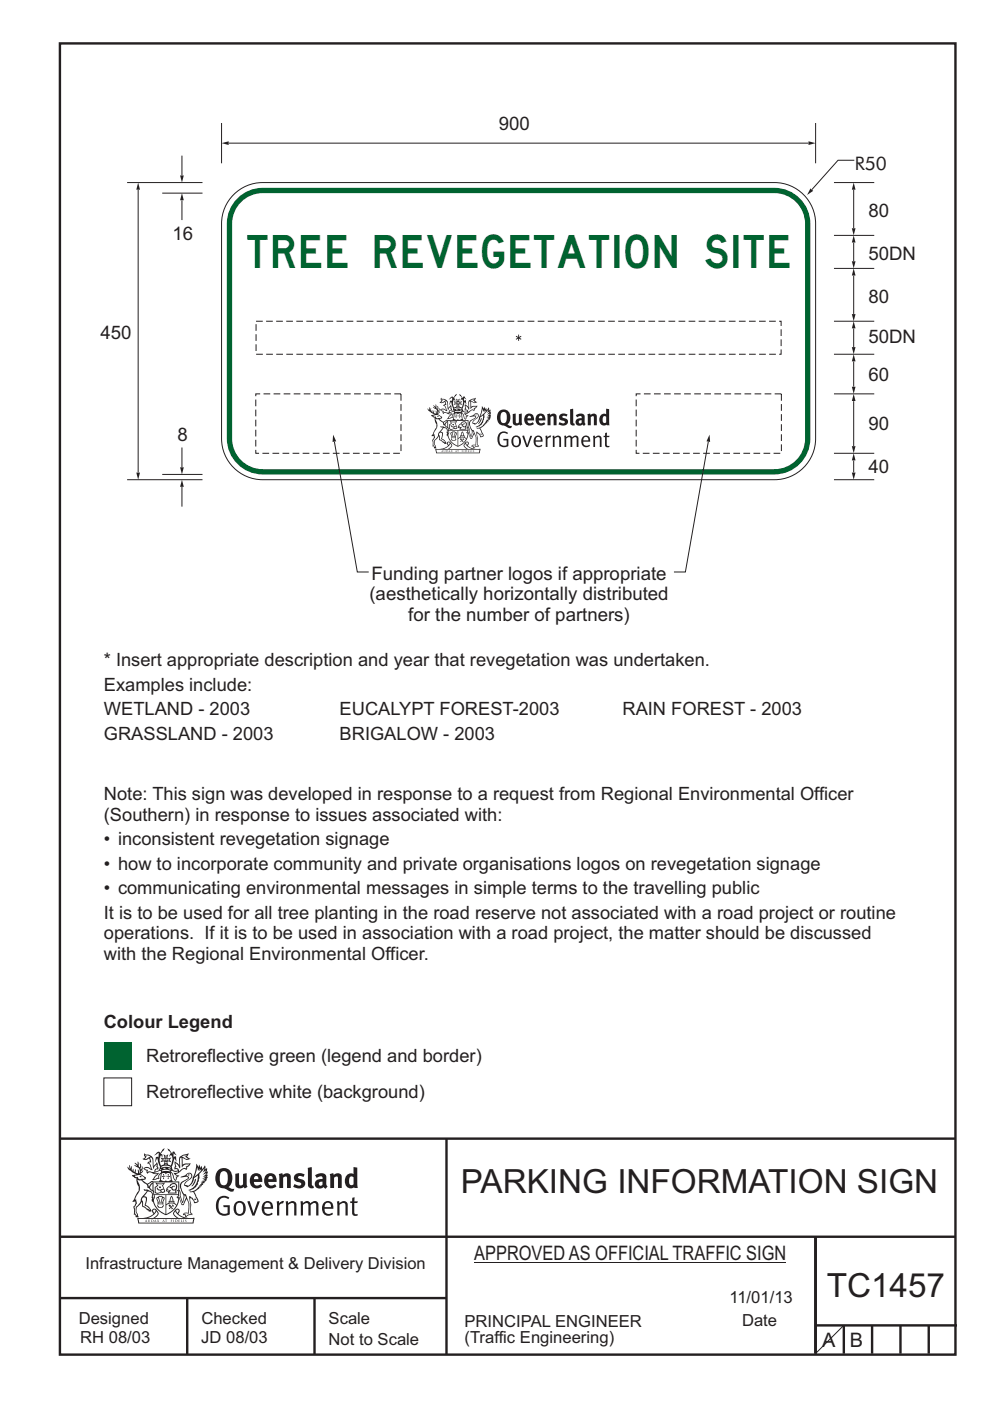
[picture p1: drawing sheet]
<svg xmlns="http://www.w3.org/2000/svg" width="210mm" height="297mm" viewBox="0 0 210 297" stroke-linecap="round" stroke-linejoin="round" font-family="sans-serif">
<g fill="none" stroke="#231f20" stroke-width=".51">
<path d="M12.7 9.2h190v278h-190zM12.7 241.4h189.9M94.7 241.4v45.8M12.7 262.2h190.1M12.7 275.2h82M39.7 275.2v12M66.7 275.2v12M173 262.2v24.8M173 281h30M179 281v6M185 281v6M191 281v6"/>
<path d="M197 281v6"/>
</g>
<path d="M100.6 267.7h66.2" fill="none" stroke="#231f20" stroke-width=".21"/>
<g fill="#231f20">
<path d="M47 248.5a2.55 2.55 0 0 0 0 2.7l.3 .1a.81 .81 0 0 0 1-.9v-.6a1.04 1.04 0 0 0-1.1-1.5zM46.3 248.1a1.82 1.82 0 0 1 2.1-.2 1.82 1.82 0 0 1 .9 1.9 2.29 2.29 0 0 1-.8 1.9l.7 .3h.5l-.2 .6a2.87 2.87 0 0 1-2-.7 2.12 2.12 0 0 1-1.7-3.1z" fill-rule="evenodd"/>
<path d="M49.9 248.9l.8-.2v2a.46 .46 0 0 0 .2 .6 .46 .46 0 0 0 .7-.2v-2.2l.7-.2v2.4l.2 .5-.6 .4-.2-.3a1.02 1.02 0 0 1-1.2 .2 1.02 1.02 0 0 1-.6-1.1z" fill-rule="evenodd"/>
<path d="M54 249.5l-.1 .5h.9a.49 .49 0 0 0-.2-.6 .49 .49 0 0 0-.6 .1zM53.4 249.2a1.34 1.34 0 0 1 1.6-.3 1.34 1.34 0 0 1 .6 1.5v.2h-1.7a.77 .77 0 0 0 .5 .8 .77 .77 0 0 0 .9-.3l.3 .4a1.59 1.59 0 0 1-2.1 .2 1.59 1.59 0 0 1-.4-2z" fill-rule="evenodd"/>
<path d="M57 249.5l-.1 .5h.9a.49 .49 0 0 0-.2-.6 .49 .49 0 0 0-.6 .1zM56.4 249.2a1.34 1.34 0 0 1 1.6-.3 1.34 1.34 0 0 1 .7 1.5v.2h-1.8a.77 .77 0 0 0 .5 .8 .77 .77 0 0 0 .9-.3l.3 .4a1.59 1.59 0 0 1-2 .2 1.59 1.59 0 0 1-.5-2z" fill-rule="evenodd"/>
<path d="M59.1 248.9l.8-.2 .1 .4a.95 .95 0 0 1 1-.3 .95 .95 0 0 1 .7 .8v2.3h-.8v-2.3a.46 .46 0 0 0-.8 .1v2.2h-.9z" fill-rule="evenodd"/>
<path d="M62.5 249.1a1.75 1.75 0 0 1 2.1-.1l-.2 .5-.6-.2a.43 .43 0 0 0-.6 .3l.4 .3a1.04 1.04 0 0 1 1.2 1.2 1.04 1.04 0 0 1-1.4 .9l-1.2-.4 .3-.6 1 .4 .4-.4a.88 .88 0 0 0-1-.5l-.4-.2-.1-.4z" fill-rule="evenodd"/>
<path d="M65.3 247.6l.8-.2 .1 3.8 .2 .2 .2 .5a.88 .88 0 0 1-1-.1 .88 .88 0 0 1-.3-1z" fill-rule="evenodd"/>
<path d="M67.8 250.6a.43 .43 0 0 0-.1 .7 .43 .43 0 0 0 .7-.1v-.7zM66.8 249.2a1.7 1.7 0 0 1 2.4 .1v1.8l.3 .4-.4 .5-.5-.3a1.03 1.03 0 0 1-1.7-.2 1.03 1.03 0 0 1 .8-1.5h.7v-.4a.8 .8 0 0 0-1.2 .1z" fill-rule="evenodd"/>
<path d="M69.9 248.9l.8-.2 .1 .4a.95 .95 0 0 1 1-.3 .95 .95 0 0 1 .7 .8v2.3h-.8v-2.3a.46 .46 0 0 0-.8 .1v2.2h-.8z" fill-rule="evenodd"/>
<path d="M74.3 249.5a1.48 1.48 0 0 0 0 1.7l.4 .1 .3-.2v-1.5l-.3-.2zM75 247.4l.8 .2 .1 4.3h-.7l-.1-.2a1.26 1.26 0 0 1-1.4 0 1.26 1.26 0 0 1-.6-1.3 1.29 1.29 0 0 1 .5-1.3 1.29 1.29 0 0 1 1.4-.2z" fill-rule="evenodd"/>
<path d="M46.4 253.9a1.72 1.72 0 0 1 2.2 0l-.2 .3a1.24 1.24 0 0 0-1.4-.1 1.24 1.24 0 0 0-.7 1.3 1.49 1.49 0 0 0 1.3 2l.7-.2v-1.3h-.9l-.1-.4h1.4v2a1.93 1.93 0 0 1-2.2-.1 1.93 1.93 0 0 1-.7-2.2l.2-.7z" fill-rule="evenodd"/>
<path d="M50.3 255.2a1.65 1.65 0 0 0 .3 2.2 .99 .99 0 0 0 1-1.5 .78 .78 0 0 0-.4-.8 .78 .78 0 0 0-.9 .1zM50 254.9a1.33 1.33 0 0 1 1.6-.1 1.33 1.33 0 0 1 .5 1.5 1.31 1.31 0 0 1-1.3 1.5 1.31 1.31 0 0 1-1.3-1.6l.1-.5z" fill-rule="evenodd"/>
<path d="M52.5 254.7l.4-.1 .9 2.6 .8-2.5h.5l-1.1 3h-.5z" fill-rule="evenodd"/>
<path d="M56.2 255.2l-.2 .7h1.4a.7 .7 0 0 0-.3-.8 .7 .7 0 0 0-.9 .1zM55.9 255a1.22 1.22 0 0 1 1.5-.2 1.22 1.22 0 0 1 .5 1.5h-1.9a.93 .93 0 0 0 .5 1 .93 .93 0 0 0 1.2-.2l.1 .3a1.43 1.43 0 0 1-1.7 .1 1.43 1.43 0 0 1-.6-1.7z" fill-rule="evenodd"/>
<path d="M58.7 254.8l.4-.2 .1 .5 .4-.3 .6-.2-.2 .6a.66 .66 0 0 0-.8 .6v1.9h-.4z" fill-rule="evenodd"/>
<path d="M60.6 254.8l.4-.2 .1 .5a.94 .94 0 0 1 1-.4 .94 .94 0 0 1 .8 .7v2.3h-.5l-.1-2.5a.81 .81 0 0 0-1.2 .3v2.2h-.4z" fill-rule="evenodd"/>
<path d="M63.7 254.7l.5-.1 .1 .5 .4-.3a.78 .78 0 0 1 1.1 .3 .9 .9 0 0 1 1-.5 .9 .9 0 0 1 .7 .8v2.3h-.4l-.1-2.5a.67 .67 0 0 0-1.1 .3v2.2h-.5v-2.4l-.4-.2-.7 .4v2.2h-.5z" fill-rule="evenodd"/>
<path d="M69 255.2l-.2 .7h1.4a.7 .7 0 0 0-.3-.8 .7 .7 0 0 0-.9 .1zM68.7 255a1.22 1.22 0 0 1 1.5-.2 1.22 1.22 0 0 1 .5 1.5h-1.9a.93 .93 0 0 0 .5 1 .93 .93 0 0 0 1.2-.2l.1 .3a1.44 1.44 0 0 1-1.7 .1 1.44 1.44 0 0 1-.6-1.7z" fill-rule="evenodd"/>
<path d="M71.4 254.8l.5-.2 .1 .5a.94 .94 0 0 1 1-.4 .94 .94 0 0 1 .7 .7v2.3h-.4l-.1-2.5a.81 .81 0 0 0-1.2 .3v2.2h-.5z" fill-rule="evenodd"/>
<path d="M74.7 254l.5-.2v.9h.7l-.1 .4h-.7l.1 2.2 .1 .1h.5l.1 .3a.75 .75 0 0 1-1.2-.6v-2h-.4v-.4h.4z" fill-rule="evenodd"/>
<path d="M30.8 244.9l1.1 .3-.9 .5h-.4l.5-.5zM31.8 245.5l.2-.1a2.44 2.44 0 0 1 .4 2l.1 .4 .7-1-.1 .6 .3 .3a.57 .57 0 0 0-.6 .8l-1-.2-.5 .2 .1-.5-.7-.2 .6-.2 1 .5 .1-.1-.6-1.3-.2-.1 .5-.1zM30.7 244.5l-.2 .4 .3 .4-.6 .4a1.04 1.04 0 0 0 1.4-.1l.2 .7h-.4l-.2 .4a.94 .94 0 0 1 .9 1.1l-.2-.1a1.16 1.16 0 0 0-1.5-.1l.3 .4 .4 .2 .1 .5 .2 .2v-.2a.94 .94 0 0 1 1.1 .2h.9l-1.2 1.2a1.13 1.13 0 0 0 1.2-.2l.4-.1-.1-.4 .5-.7a.83 .83 0 0 0-.6 1.1l-.3-.1-.7 .3 1.1-1.4-.5 .2-.5-.1 1.3-.5-.2-.2-.8 .4v-.3l.2-.2 .3 .1 .1-.3-.2-.4v-.6l-.2-.3-.6 .9v-.7a1.42 1.42 0 0 0-1.7-1.8z" fill-rule="evenodd"/>
<path d="M38.5 245.3l.5-.3 .7-.1-.6 .3 .8 .5h-.3zM38.3 245.5h.2l.1 2a1.69 1.69 0 0 1 1.5-.7l-.7 .5 .1 .5a1.1 1.1 0 0 0-1.5 .6l-.1-.5-.2-.2h-.5l.2-.4-.2-.7a1.42 1.42 0 0 1 .8 1.1l.2-.1zM37.1 246.2l.1 1-.2 .3v.5l.6-.1 .1 .2a.96 .96 0 0 1-1.1-.1l-.1 .1a1.06 1.06 0 0 0 1.3 .2v.1a.72 .72 0 0 1-1 .2l.3 .5 .6 .3-.4 .1-.1 .7-.3-.4-.3-1.1-.4-.4 .4 .9a1.54 1.54 0 0 0 .6 1.2l.2-.3a.58 .58 0 0 1 .5-.7l.1-.2h-.3l-.4-.3 .9-.5a.93 .93 0 0 1 1.1-.5l.1 .2 .2-.1 .1-.5a.99 .99 0 0 0 .7-.9l-1.3 .1-.4 .3v-1.5l.9 .4 .8-.3h-.3l-.5-.4 .4-.7-.7 .2a1.46 1.46 0 0 0-1.3 2.1v.4l-.2-.4z" fill-rule="evenodd"/>
<path d="M35.6 248.9l.2 .1-.1 .4h.3l-.3 .1v.5l-.1-.6h-.3l.3-.1z" fill-rule="evenodd"/>
<path d="M34.6 248.9l.2 .1-.1 .3 .4 .1h-.4v.6l-.1-.5-.3-.1h.3z" fill-rule="evenodd"/>
<path d="M34.3 248.8a.57 .57 0 0 1 .9 .2 .57 .57 0 0 1 .9-.2l.2 1.4-.2 .1a.57 .57 0 0 1-.9-.1 .69 .69 0 0 1-1.1 0zM34.2 248.1l-.3 2.1-.2 .4h2.9l-.1-.4-.3-2.1h-.2v.3l-.8-.1-.9 .1 .1-.3z" fill-rule="evenodd"/>
<path d="M34.2 252.4a.3 .3 0 0 0 .6 0 .3 .3 0 0 0-.6 0zM33.3 251l.3 .3-.3 .3a.79 .79 0 0 0 0 1.3l.8-.2-.1-.3a.55 .55 0 0 1-.7-.6h.1l.1 .3 .4 .1 .8-.2-.4-.7 .4-.3-.7 .1zM33 250.7l1.1 .2 .9-.2-.4 .7 .4 1.1a.56 .56 0 0 1-.8 .3l-.2 .1a.73 .73 0 0 1-.9 .1 .73 .73 0 0 1-.3-.9v-.4l.5-.4z" fill-rule="evenodd"/>
<path d="M35.6 251.9l.7-.5a.58 .58 0 0 1 1-.1 .58 .58 0 0 1-.5 .9l-.2-.3a.43 .43 0 0 1 .6-.3v-.1a.57 .57 0 0 0-.8 .2l-.2-.1-.3 .2 .4 .1a.55 .55 0 0 0 .9 .5v.5h-1.3l.3-.4-.1-.2-.6 .1 .2-.2-.2-.1zM35.4 251.8l-.1 .2a.39 .39 0 0 0 .2 .7l.3-.1-.2 .5h1.9l-.1-.8a.86 .86 0 0 0-.1-1.4 .86 .86 0 0 0-1.3 .4z" fill-rule="evenodd"/>
<path d="M36 254.8h.8v.2h-.8zM36.4 253.8l.2 .8h-.4zM36.4 253.5l-.3 .5-.1 .6h-.2v.4l-.7 .4 .1 .2a1.48 1.48 0 0 1 2.2 .1l.2-.1-.6-.5v-.5h-.2l-.1-.6z" fill-rule="evenodd"/>
<path d="M35.8 255.4l.3 .1 .2 .3 .3-.2-.2-.2a.38 .38 0 0 1 .4 .5l-.1-.2-.3 .3 .3 .2-.3 .2-.1-.3-.4 .3-.1-.2 .4-.3-.2-.1-.1 .1z" fill-rule="evenodd"/>
<path d="M34.5 254h.2v.2l-.3 .6h-.1zM33.6 255.3h.9v.2a.55 .55 0 0 1-.8 .4v-.2h-.2zM33.4 254h.2l.2 .8h-.2zM33.6 255h.8l.1 .1-.8 .1zM33.8 253.7h.5l-.2 1.1h-.2zM33.3 253.8l-.1 .3 .3 1.2a.48 .48 0 0 0-.1 .5 .48 .48 0 0 0 .4 .3l.6-.1a.49 .49 0 0 0 .2-.7l.3-1.2-.1-.3a1.42 1.42 0 0 0-1.5 0z" fill-rule="evenodd"/>
<path d="M33.6 251.6h.5l.1 .3h-.4z" fill-rule="evenodd"/>
<path d="M41.3 250.1l.3-.2-.2 .9-.6 .7h-.2l.5-.7z" fill-rule="evenodd"/>
<path d="M39.7 249l.3-.2 .5 .2a.88 .88 0 0 1-.6 1.1 1.22 1.22 0 0 0-.8 1.3l.5 .2a.72 .72 0 0 0 .9-.4l.5-.8 .2-.6 .8-.6v.3a2.85 2.85 0 0 1-2 2.8l.1 .1a2.13 2.13 0 0 0 1.9-1.5l-.1-.2a2.01 2.01 0 0 0 .3-1.8l1.2-1.3-.4 1 .7-.5-.7 1 .8-.4-.8 .8 .7-.1-.9 .5 .8-.1-.8 .4h.7l-.8 .3 .3 .2h-.4l.2 .4-.4-.1 .2 .3h-.4l.1 .3h-.1a2.16 2.16 0 0 1-2 1l.1 .2h.4a.76 .76 0 0 1 .7 .7l.5 1.2-.6 .2a1.45 1.45 0 0 0-1.2-1.3l.3 1.8-.1 1.9 .4 .2a1.07 1.07 0 0 0-1.2 .4v-.3l-.5-.2a.87 .87 0 0 1 1-.1l.1-.7a4.4 4.4 0 0 0-.6-3.1l-.1-.3h-.2a2.16 2.16 0 0 1-.7-2.2l.3-.3 1.2-.8a.55 .55 0 0 0-.4-.7zM37.8 252.4a.76 .76 0 0 1 .3 1.1l.6 1.6 .4-1.7 .2 .1a.61 .61 0 0 1-.1 .9l-.3 .9h-.2l-.7-1.6-.3 .1a1.18 1.18 0 0 0 .1-1.4zM41.8 247.5l.2 .8 .3-.6v.6l.3-.5a1.9 1.9 0 0 1-1.1 1.4l-.3 .3zM38.2 249.6l1.4-.1 .2 .1v.3l-.5 .3a1.26 1.26 0 0 0-1 1.9l.2 .7a1.84 1.84 0 0 1 .2 2l-.4-1.3a.96 .96 0 0 0-.4-1.3l-.4 .3a.78 .78 0 0 1-.1 1.3l.2 .2h.4l.4 1.1a.38 .38 0 0 0 .2 .4 .38 .38 0 0 0 .4-.1l.6-1.2a2.94 2.94 0 0 1 .3 2.5v.5l-.8-.1-.3 .4v.2l.4-.1 .1 .4 .2 .1a1.02 1.02 0 0 1 1.3-.5l-.1-.4-.3-.1 .2-1.7-.3-1.4 .1 .1a1.14 1.14 0 0 1 .7 .9 .63 .63 0 0 0 .9-.2 .63 .63 0 0 0-.2-.8l-.6-1.3 .9-.6 .2-.3 .2-.1v-.2h.3l-.1-.3h.4l-.1-.3 .5-.1-.2-.2 .5-.4 .1-.2-.3 .1 .5-.6-.3 .1 .3-.6-.4 .1 .4-.5v-.3l-.3 .2 .1-.6v-.3l-.4 .3-.1-.8-.5 .8-.2-.7-.2 .5-.3-.8-.1 .6-.5-.8-.1 1.4-.7 1.9a1.81 1.81 0 0 1-.9 1.4l-.6-.2a1.75 1.75 0 0 1 1.1-1.2 .75 .75 0 0 0 .1-1.3 .75 .75 0 0 0-1.2 .5z" fill-rule="evenodd"/>
<path d="M41.2 254.2l.3-.1 .1 .3h-.4z" fill-rule="evenodd"/>
<path d="M29.4 258.4h11.6l-.2 .8h-11.3zM31.3 258.2l.5-.1a2.48 2.48 0 0 0 1.4-1.3l.2 .6-.5 .5-.4 .3zM32.5 256.6l.3-.2 .2 .2-.3 .6zM37.2 256.8a2.65 2.65 0 0 0 1.8 1.4h-1.1l-.5-.3-.5-.5zM37.4 256.6l.2-.2 .3 .2-.3 .6zM29.2 258.2l.1 1.2h11.7l.3-1.1-.2-.1a4.1 4.1 0 0 1-3.3-.9l.3-.4-.1-.5a1.06 1.06 0 0 0-1.3 .9l.2 .4 .6 .5h-4.7l.3-.1a.84 .84 0 0 0 .6-.7 .84 .84 0 0 0-.5-.9l-.3-.2-.5 .1-.1 .5 .3 .4a4.2 4.2 0 0 1-3.4 .9z" fill-rule="evenodd"/>
<path d="M31 258.7l.1 .2h-.2zM31 258.6l-.3 .5 .4-.1 .2 .1z" fill-rule="evenodd"/>
<path d="M31.3 258.6h.2v.4a.25 .25 0 0 0 .3-.1 .25 .25 0 0 0-.1-.3h.1a.29 .29 0 0 1 0 .4 .29 .29 0 0 1-.4 0 .29 .29 0 0 1 0-.4z" fill-rule="evenodd"/>
<path d="M32.2 258.6a.22 .22 0 0 1 .3 .2 .22 .22 0 0 1-.3 .2zM32 258.6v.5a.33 .33 0 0 0 .5-.1 .33 .33 0 0 0 0-.4 .33 .33 0 0 0-.5 0z" fill-rule="evenodd"/>
<path d="M32.9 258.7l.1 .2h-.2zM32.9 258.6l-.2 .5 .3-.1 .2 .1z" fill-rule="evenodd"/>
<path d="M33.3 258.6h.2v.2l.3-.2-.2 .2 .2 .3-.3-.2-.1 .2h-.1l.2-.3z" fill-rule="evenodd"/>
<path d="M34.7 258.7l.1 .2h-.2zM34.7 258.6l-.3 .5 .4-.1 .2 .1z" fill-rule="evenodd"/>
<path d="M35 258.6h.4h-.1v.5h-.2l.1-.5z" fill-rule="evenodd"/>
<path d="M36.2 258.6h.3h-.2v.2h.2h-.2l.1 .3h-.2z" fill-rule="evenodd"/>
<path d="M36.7 258.6h.2v.5h-.2z" fill-rule="evenodd"/>
<path d="M37.3 258.6a.22 .22 0 0 1 .3 .2 .22 .22 0 0 1-.3 .2zM37.1 258.6v.5a.33 .33 0 0 0 .5-.1 .33 .33 0 0 0 0-.4 .33 .33 0 0 0-.5 0z" fill-rule="evenodd"/>
<path d="M37.8 258.6h.3h-.1v.2h.1h-.1v.2l.1 .1h-.3z" fill-rule="evenodd"/>
<path d="M38.3 258.6h.3l-.1 .4 .2 .1h-.4z" fill-rule="evenodd"/>
<path d="M38.9 258.6h.2v.5h-.2z" fill-rule="evenodd"/>
<path d="M39.3 258.6h.2l-.2 .1 .2 .2-.1 .2h-.1v-.2l.2 .1z" fill-rule="evenodd"/>
<path d="M34.2 247.4a1.51 1.51 0 0 1 2 .2 2.67 2.67 0 0 0-2.1 0zM35.7 247.6l.4 .2 .1 .2-.4-.1zM34.6 247.7l.4-.1 .2 .2h-.4zM34 247.9l.3 .1-.3 .1zM34.9 246.9l.3-.2 .2 .2zM34.9 245.7h.2v.4h-.2zM35 245.1l.2 .2 .2-.2-.1 .4h-.2zM35.1 246.3h.2l.1 .4-.2-.2-.2 .2zM35.3 245.7h.2v.4h-.2zM34.4 245.7l.3 .1v.2l-.3 .1 .2-.2zM35.7 245.8l.3-.1-.2 .2 .2 .2-.4-.1zM32.7 244.9l1-.5-.1 1-.2-.1-.4 .1-.2 1.1 .5-1 .2 .9a1.84 1.84 0 0 1 .3 1.7l.4 .1a2.48 2.48 0 0 1 2.2 .1l.2-.3-.2-.7 .7-1.7 .4 .6-.2-1-.2-.1-.2 .3v-.9l.6 .4-.6-.7h-.3l-.1 .4-.5-.8-.5-.3 .2 .4 .5 .6-.4 .7 .4-.3a2.06 2.06 0 0 1 0 2.2l-.6-.2-.1-.6 .1-.1 .8 .2-.4-.5 .4-.5-.7 .2-.2-.2 .2-.7-.5 .4-.5-.4 .2 .7-.2 .2-.7-.2 .4 .5-.4 .5 .7-.2 .2 .1-.2 .6-.5 .2a2.02 2.02 0 0 1 0-2.2l.3 .5-.1-.6-.3-.1 .8-1.2-.5 .3-.4 .7-.2-.3a.8 .8 0 0 0-.8 .5z" fill-rule="evenodd"/>
<path d="M29.2 250.1l.3 .2a.61 .61 0 0 1 .8 .3l.3 .2a.8 .8 0 0 1 .6 1l.4 .1 .5 .6a1 1 0 0 1 .5 1l-.1 .7v-.5h-.1a.96 .96 0 0 0-.8-1.3l-.3-.2h-.6l-.1-.1-.2 .1 .2 .3h.5l-1.1 1.4-.2 .9-.4 .6a1.33 1.33 0 0 0-.5 1.8l.2 .5a1.26 1.26 0 0 1-.5-1.4l-.1-.4a1.56 1.56 0 0 0 .4-1.7l-.3 .2 .2-.5a3.2 3.2 0 0 0 .7-3zM30.4 253.9h.4a2.06 2.06 0 0 1-.1 1.6l.7 .5 .4 .5-.6-.2-.8-.6-.1-.9a.51 .51 0 0 1 .1-.9zM28.6 249.3a1.52 1.52 0 0 1 2.1 .6l-1.1 .1-.2-.1-.2-.4-.4 .1zM27.5 247v.8l-.3-.4-.2 .1a3.1 3.1 0 0 0 2 1.5l-1 .1 .5 .6 .5 .1v1.1a1.84 1.84 0 0 1-.2 2.5l-.4 .9-.4 .4 .3 .1 .4-.1 .1 .4-.2 .5-.3 .2 .1 1.8 .2-.1 .2 .6h.2l.4-.1-.1-.5a1.3 1.3 0 0 1-.1-1.6l.8-1.1 .2 1.1 .6 .2 .4 .6 .2-.2 .2 .4 .5-.1a1.85 1.85 0 0 0-1.2-1.3l.1-.3a1.39 1.39 0 0 0 0-1.5h-.5l.5-.6a.66 .66 0 0 1 .9-.4 .66 .66 0 0 1 .3 .9l-.1 .4h.2v.1l-.2 .3 .2 .5 .2-.3a2.24 2.24 0 0 0 .1-2.2 .73 .73 0 0 1-.7-.6 .73 .73 0 0 1 .5-.8l.1-.2a.94 .94 0 0 0-.9 .8 .48 .48 0 0 1-.1-.5 .48 .48 0 0 1 .5-.3l.5-.3a.51 .51 0 0 0-.8 .2l-.5 .3-1-.8 .6-.1 .1-.5-1.1-.7 .5-.4v-.4l-.5 .5 .1-.2a.69 .69 0 0 0 .2-1.1v.5l-.3 .2 .1-1.1-.3-.2 .1 .6-.1 .2-.4-1.2v.6l-.7-.3 .6 .6-.6-.2 .2 .3a1 1 0 0 1 .8 1.5l-.2-.8v.8l-.5-.2-.1-.7-.2 .6-.2-.1v-.6l-.2 .4-.2-.2 .1-.7-.2 .5z" fill-rule="evenodd"/>
<path d="M29.5 249.5l.3-.2 .3 .3z" fill-rule="evenodd"/>
<path d="M32.4 250.5h5.6v2l-.2-.1v-1.7h-5.2v2.5h5.2v-.8l.1 .2-.1 1.1v-.3h-2.5v4a4.1 4.1 0 0 0 2.6-3.6l.1-.1a4 4 0 0 1-2.8 3.9 4.2 4.2 0 0 1-2.8-4.7l.1 1.3 .1-.1a3.8 3.8 0 0 0 2.5 3.3v-4h-2.5l-.2-.9z" fill-rule="evenodd"/>
<circle cx="40" cy="249.1" r=".17"/>
</g>
<path d="M179 281l-6 6" fill="none" stroke="#231f20" stroke-width=".21"/>
<path d="M49.6 41.3a8.7 8.7 0 0 1 6.1-2.6h108.6a8.7 8.7 0 0 1 8.7 8.7v45.6a8.7 8.7 0 0 1-8.7 8.7h-108.6a8.7 8.7 0 0 1-8.7-8.7v-45.6a8.7 8.7 0 0 1 2.6-6.1z" fill-rule="evenodd" fill="#fff" stroke="#231f20" stroke-width=".21"/>
<path d="M50.7 41.7a7.6 7.6 0 0 1 5-1.9h108.6a7.6 7.6 0 0 1 7.6 7.6v45.6a7.6 7.6 0 0 1-7.6 7.6h-108.6a7.6 7.6 0 0 1-7.6-7.6v-45.6a7.6 7.6 0 0 1 2.6-5.7z" fill-rule="evenodd" fill="#006330"/>
<path d="M50.8 43.2a6.5 6.5 0 0 1 4.9-2.3h108.6a6.5 6.5 0 0 1 6.5 6.5v45.6a6.5 6.5 0 0 1-6.5 6.5h-108.6a6.5 6.5 0 0 1-6.5-6.5v-45.6a6.4 6.4 0 0 1 1.6-4.2z" fill-rule="evenodd" fill="#fff"/>
<path d="M181.1 97.7v2.5" fill="none" stroke="#231f20" stroke-width=".21"/>
<g fill="#231f20">
<path d="M181.1 96.1l.4 1.5h-.8z"/>
<path d="M180.7 100.2h.8l-.4 1.5z"/>
</g>
<path d="M181.2 34h-3.5l-5.5 6.2M176.9 75.1h8.5M176.9 101.7h8.5" fill="none" stroke="#231f20" stroke-width=".21"/>
<path d="M171.9 40l.6 .5-1.3 .8z" fill="#231f20"/>
<path d="M48.5 30.3h122.9" fill="none" stroke="#231f20" stroke-width=".21"/>
<g fill="#231f20">
<path d="M47 30.3l1.5-.3v.7z"/>
<path d="M171.5 30l1.5 .3-1.5 .4z"/>
</g>
<path d="M47 26.1v8.5M173 26.1v8.5M181.1 69.7v3.9" fill="none" stroke="#231f20" stroke-width=".21"/>
<g fill="#231f20">
<path d="M181.1 68.1l.4 1.5h-.8z"/>
<path d="M180.7 73.6h.8l-.4 1.5z"/>
</g>
<path d="M176.9 56.9h8.5M181.1 51.5v3.9" fill="none" stroke="#231f20" stroke-width=".21"/>
<g fill="#231f20">
<path d="M181.1 49.9l.4 1.5h-.8z"/>
<path d="M180.7 55.4h.8l-.4 1.5z"/>
</g>
<path d="M176.9 49.9h8.5M181.1 40.3v8.1" fill="none" stroke="#231f20" stroke-width=".21"/>
<g fill="#231f20">
<path d="M181.1 38.7l.4 1.5h-.8z"/>
<path d="M180.7 48.4h.8l-.4 1.5z"/>
</g>
<path d="M176.9 38.7h8.5M150.2 93.7l-4.8 27.6h-2.5" fill="none" stroke="#231f20" stroke-width=".21"/>
<path d="M54.3 83.5h30.8v12.6h-30.8zM134.9 83.5h30.8v12.6h-30.8z" fill="none" stroke="#231f20" stroke-width=".21" stroke-dasharray="1.4 .7" stroke-linecap="butt"/>
<path d="M150.5 92.1l.1 1.6-.8-.1z" fill="#231f20"/>
<path d="M54.3 68.1h111.4v7h-111.4z" fill="none" stroke="#231f20" stroke-width=".21" stroke-dasharray="1.4 .7" stroke-linecap="butt"/>
<path d="M109.5 71.2l.4 .2v-.5h.2v.5l.4-.2 .1 .2-.4 .2 .4 .3-.1 .1-.4-.2v.5h-.2v-.5l-.4 .2-.1-.1 .4-.3-.4-.2z" fill-rule="evenodd" fill="#231f20"/>
<path d="M181.1 58.5v8.1M176.9 68.1h8.5" fill="none" stroke="#231f20" stroke-width=".21"/>
<g fill="#231f20">
<path d="M181.1 56.9l.4 1.5h-.8z"/>
<path d="M180.7 66.6h.8l-.4 1.5z"/>
</g>
<path d="M38.6 103.3v4.1" fill="none" stroke="#231f20" stroke-width=".21"/>
<path d="M38.6 101.7l.4 1.5h-.8z" fill="#231f20"/>
<path d="M29.3 40.3v59.9M27 101.7h16M34.4 100.6h8.6" fill="none" stroke="#231f20" stroke-width=".21"/>
<g fill="#231f20">
<path d="M29.3 38.7l.4 1.5h-.8z"/>
<path d="M28.9 100.2h.8l-.4 1.5z"/>
</g>
<path d="M38.6 94.9v4.1" fill="none" stroke="#231f20" stroke-width=".21"/>
<path d="M38.2 99.1h.8l-.4 1.5z" fill="#231f20"/>
<path d="M27 38.7h16M38.6 42.5v4.2" fill="none" stroke="#231f20" stroke-width=".21"/>
<path d="M38.6 40.9l.4 1.6h-.8z" fill="#231f20"/>
<path d="M38.6 33v4.2" fill="none" stroke="#231f20" stroke-width=".21"/>
<path d="M38.2 37.2h.8l-.4 1.5z" fill="#231f20"/>
<path d="M34.4 40.9h8.6M176.9 83.5h8.5M176.9 96.1h8.5M181.1 85.1v9.5" fill="none" stroke="#231f20" stroke-width=".21"/>
<g fill="#231f20">
<path d="M181.1 83.5l.4 1.5h-.8z"/>
<path d="M180.7 94.6h.8l-.4 1.5z"/>
</g>
<path d="M181.1 76.7v5.3" fill="none" stroke="#231f20" stroke-width=".21"/>
<g fill="#231f20">
<path d="M181.1 75.1l.4 1.5h-.8z"/>
<path d="M180.7 82h.8l-.4 1.5z"/>
</g>
<path d="M70.9 93.7l4.9 27.6h2.4" fill="none" stroke="#231f20" stroke-width=".21"/>
<g fill="#231f20">
<path d="M70.7 92.1l.6 1.5-.8 .1z"/>
<path d="M106.4 87.5a2.07 2.07 0 0 0 0 2.1 .64 .64 0 0 0 .9-.2l.2-.9a.78 .78 0 0 0-.1-.9 .78 .78 0 0 0-1-.1zM105.9 87.2a1.49 1.49 0 0 1 1.8-.1 1.49 1.49 0 0 1 .5 1.8l-.2 .7-.4 .4 .5 .3h.5l-.2 .4h-.5l-.8-.4a1.82 1.82 0 0 1-1.7-1.1 1.82 1.82 0 0 1 .5-2z" fill-rule="evenodd"/>
<path d="M108.8 87.8l.6-.1v1.8l.3 .2 .4-.2v-1.7l.6-.1v1.8l.1 .5-.4 .2-.2-.2a.81 .81 0 0 1-1 .2 .81 .81 0 0 1-.4-.9z" fill-rule="evenodd"/>
<path d="M112.1 88.2l-.2 .5h.7l-.2-.5zM111.5 88a1.08 1.08 0 0 1 1.3-.2 1.08 1.08 0 0 1 .5 1.3h-1.4v.4a.68 .68 0 0 0 1.1 0l.3 .4a1.29 1.29 0 0 1-1.9-.1 1.29 1.29 0 0 1 .1-1.8z" fill-rule="evenodd"/>
<path d="M114.5 88.2l-.2 .5h.7l-.2-.5zM113.9 88a1.08 1.08 0 0 1 1.4-.2 1.08 1.08 0 0 1 .4 1.3h-1.4v.4a.68 .68 0 0 0 1.1 0l.3 .4a1.29 1.29 0 0 1-1.9-.1 1.29 1.29 0 0 1 .1-1.8z" fill-rule="evenodd"/>
<path d="M116 87.8l.6-.1 .1 .3a.75 .75 0 0 1 .8-.3 .75 .75 0 0 1 .6 .7v1.8h-.7v-1.8l-.2-.2-.4 .2v1.8h-.7z" fill-rule="evenodd"/>
<path d="M118.8 87.9a1.45 1.45 0 0 1 1.6 0l-.2 .4-.8-.1-.1 .3a1.35 1.35 0 0 1 1.2 .7 1.17 1.17 0 0 1-.8 1.1 1.17 1.17 0 0 1-1.2-.3l.2-.5 1 .2 .1-.2-.2-.2a.83 .83 0 0 1-.9-.4 .83 .83 0 0 1 .1-1z" fill-rule="evenodd"/>
<path d="M120.9 86.8l.6-.2 .1 3 .2 .2 .1 .4a.69 .69 0 0 1-.8-.1 .69 .69 0 0 1-.2-.8z" fill-rule="evenodd"/>
<path d="M122.8 89.2l.1 .5 .5-.1v-.5zM122.1 88a1.18 1.18 0 0 1 1.9 .3v1.3l.2 .3-.3 .4-.4-.3a.86 .86 0 0 1-1.1 .1 .86 .86 0 0 1-.3-1.1 .86 .86 0 0 1 1.1-.3h.2l-.1-.5-.9 .3z" fill-rule="evenodd"/>
<path d="M124.6 87.8l.5-.1 .1 .3a.75 .75 0 0 1 .9-.3 .75 .75 0 0 1 .5 .7v1.8h-.6l-.1-1.8-.2-.2-.4 .2v1.8h-.6z" fill-rule="evenodd"/>
<path d="M128 88.3l-.2 .3v.7a.4 .4 0 0 0 .3 .4 .4 .4 0 0 0 .5-.2v-1.1zM128.6 86.6l.6 .1 .1 3.5h-.6v-.2a1 1 0 0 1-1.2 .1 1 1 0 0 1-.4-1.1 1.02 1.02 0 0 1 .4-1.1 1.02 1.02 0 0 1 1.1-.1z" fill-rule="evenodd"/>
<path d="M106 91.8l.5-.3h.7l.6 .3-.2 .2a1.03 1.03 0 0 0-1.3 0 1.03 1.03 0 0 0-.4 1.2 1.05 1.05 0 0 0 .4 1.1 1.05 1.05 0 0 0 1.2 .1v-1h-.7l-.1-.3h1.1v1.5a1.54 1.54 0 0 1-1.8-.1 1.54 1.54 0 0 1-.5-1.8z" fill-rule="evenodd"/>
<path d="M109.1 92.8a1.34 1.34 0 0 0 .2 1.7 .78 .78 0 0 0 .8-1.1l-.3-.6-.3-.2zM108.9 92.5a1.05 1.05 0 0 1 1.2 0 1.05 1.05 0 0 1 .4 1.1 1.04 1.04 0 0 1-1 1.2 1.04 1.04 0 0 1-1-1.2v-.5z" fill-rule="evenodd"/>
<path d="M110.8 92.4l.3-.1 .7 2.1 .7-2h.4l-.9 2.4h-.4z" fill-rule="evenodd"/>
<path d="M113.8 92.8l-.2 .6h1.1a.55 .55 0 0 0-.3-.7 .55 .55 0 0 0-.6 .1zM113.5 92.7a.96 .96 0 0 1 1.2-.2 .96 .96 0 0 1 .4 1.1h-1.5a.74 .74 0 0 0 .4 .9 .74 .74 0 0 0 .9-.2l.1 .2a1.15 1.15 0 0 1-1.4 .1 1.15 1.15 0 0 1-.4-1.4z" fill-rule="evenodd"/>
<path d="M115.7 92.4l.3-.1 .1 .4 .4-.3h.4l-.1 .4h-.4l-.3 .3v1.7h-.4z" fill-rule="evenodd"/>
<path d="M117.2 92.4l.3-.1 .1 .4a.73 .73 0 0 1 .8-.4 .73 .73 0 0 1 .6 .7v1.8h-.4v-1.9l-.3-.2-.7 .3v1.8h-.3z" fill-rule="evenodd"/>
<path d="M119.7 92.4l.3-.1 .1 .4 .2-.2a.64 .64 0 0 1 1 .2 .71 .71 0 0 1 .8-.4 .71 .71 0 0 1 .6 .7v1.8h-.4v-2a.53 .53 0 0 0-.9 .2v1.8h-.4v-1.9l-.3-.2-.6 .3v1.8h-.4z" fill-rule="evenodd"/>
<path d="M123.9 92.8l-.2 .6h1.1a.55 .55 0 0 0-.2-.7 .55 .55 0 0 0-.7 .1zM123.6 92.7a.96 .96 0 0 1 1.2-.2 .96 .96 0 0 1 .4 1.1h-1.5a.74 .74 0 0 0 .4 .9 .74 .74 0 0 0 .9-.2l.1 .2a1.15 1.15 0 0 1-1.4 .1 1.15 1.15 0 0 1-.4-1.4z" fill-rule="evenodd"/>
<path d="M125.8 92.4l.3-.1 .1 .4a.73 .73 0 0 1 .8-.4 .73 .73 0 0 1 .6 .7v1.8h-.4v-1.9l-.3-.2-.7 .3v1.8h-.3z" fill-rule="evenodd"/>
<path d="M128.4 91.8l.4-.1-.1 .7h.6l-.1 .3h-.5v1.7l.5 .1 .1 .2-.2 .1h-.5l-.3-.3v-1.8h-.3v-.3h.3z" fill-rule="evenodd"/>
<path d="M93.6 84.7l.9 .2-1 .4 .4-.4zM94.4 85.1h.2l.3 .3 .1 1.6 .6-.8-.1 .4 .2 .3a.45 .45 0 0 0-.5 .6l-.8-.1-.3 .1 .1-.4-.7-.2a1.36 1.36 0 0 1 1.3 .3l-.3-1.1-.2-.1 .3-.1zM93.6 84.3l-.1 .3 .1 .3-.4 .4a.82 .82 0 0 0 1.1-.1l.1 .5-.2 .1-.2 .3a.87 .87 0 0 1 .6 .8h-.1a.92 .92 0 0 0-1.2-.1l.2 .2 .4 .2v.3l.2 .3 .3-.3 .9 .3h.4l-.9 1h.5l.7-.2v-.4l.3-.6a.65 .65 0 0 0-.4 .9l-.3-.1-.5 .3 .9-1.1h-.9l1.1-.4-.1-.1-.7 .3v-.2l.4-.1 .1-.2-.2-.4 .1-.3-.2-.4-.5 .8-.1-.6a1.26 1.26 0 0 0-1.4-1.5z" fill-rule="evenodd"/>
<path d="M99.8 84.9l.9-.3-.5 .3 .7 .4h-.4zM99.6 85.1h.1l.2 1.6a.9 .9 0 0 1 1-.5h.1l-.6 .4 .1 .3-.4-.1-.8 .6-.2-.5h-.4a.41 .41 0 0 0 0-.7v-.2l.4 .3 .3 .6 .1-.1zM98.6 85.7v1.4l.4-.1 .1 .2-.4 .1-.5-.2-.1 .1a.84 .84 0 0 0 1.1 .2l-.3 .2h-.5l.1 .3 .6 .3-.3 .1-.1 .5-.5-1.1-.3-.3 .6 1.4 .3 .2 .1-.2a.46 .46 0 0 1 .4-.6l.1-.2-.6-.2 .7-.4a.73 .73 0 0 1 .9-.4l.1 .2 .1-.1a.51 .51 0 0 1 .5-.7l.2-.4-1.1 .1-.3 .2v-1.2l.7 .4 .7-.3-.7-.3 .3-.6a2.45 2.45 0 0 0-1.5 .8v1.3z" fill-rule="evenodd"/>
<path d="M97.5 87.8l.1 .1-.1 .3h.3l-.3 .1v.4v-.5h-.3h.3z" fill-rule="evenodd"/>
<path d="M96.7 87.8l.1 .1v.3h.2h-.2l-.1 .5v-.4l-.3-.1h.3z" fill-rule="evenodd"/>
<path d="M96.4 87.7h.6l.1 .2 .2-.2h.5l.2 1.1-.2 .1a.45 .45 0 0 1-.7-.1 .55 .55 0 0 1-.8 0zM96.3 87.2l-.3 1.9h2.3l-.4-1.9h-.1v.2h-1.3v-.2z" fill-rule="evenodd"/>
<path d="M96.4 90.6l.1 .2 .3-.1-.1-.3zM95.6 89.4l.3 .3-.5 .4v.8l.5 .1 .3-.2-.6-.6 .1-.1 .4 .3 .6-.1-.3-.6 .4-.3-.7 .2zM95.4 89.2a1.91 1.91 0 0 0 1.6 0 1.1 1.1 0 0 0 0 1.5l-.3 .3-.4-.1a.89 .89 0 0 1-1 0 .9 .9 0 0 1 .3-1.1l.1-.1z" fill-rule="evenodd"/>
<path d="M97.5 90.1l.5-.3a.44 .44 0 0 1 .5-.3 .44 .44 0 0 1 .3 .5 .44 .44 0 0 1-.5 .3v-.3l.4-.1-.3-.1-.7 .3 .3 .1a.44 .44 0 0 0 .7 .3v.4h-1l.3-.3-.1-.1-.6 .1 .3-.2-.2-.1zM97.3 90.1l-.2 .5 .2 .2 .3-.1-.2 .4h1.5v-.5a.77 .77 0 0 0 .1-.8 .77 .77 0 0 0-.8-.4z" fill-rule="evenodd"/>
<path d="M97.7 92.5h.7v.1h-.7zM98.1 91.7l.1 .6h-.3zM98.1 91.5l-.4 .8h-.1v.4l-.5 .3 .1 .1a1.17 1.17 0 0 1 1.7 .1l.1-.1-.5-.4v-.4h-.1z" fill-rule="evenodd"/>
<path d="M97.6 93l.4 .1v.2l.2-.2-.1-.2 .3 .1v.3l-.1-.1-.2 .2 .2 .1-.2 .3-.1-.3-.3 .2-.1-.1 .3-.2-.2-.1z" fill-rule="evenodd"/>
<path d="M96.6 91.9l.2-.1-.1 .2-.2 .5h-.1zM95.9 92.9h.7v.2l-.2 .2a.36 .36 0 0 1-.5 0 .36 .36 0 0 1 0-.4zM95.7 91.8l.1 .1 .2 .6h-.1zM95.8 92.6h.8v.1l-.6 .1zM96 91.6h.4l-.1 .9h-.2zM95.6 91.7l.1 1.3a.56 .56 0 0 0 .4 .5 .56 .56 0 0 0 .5-.1l.2-.2-.1-.7 .2-.4a.6 .6 0 0 0-.4-.6 .6 .6 0 0 0-.7 .2z" fill-rule="evenodd"/>
<path d="M95.9 89.9h.4v.3h-.2z" fill-rule="evenodd"/>
<path d="M102 88.7l.2-.1-.1 .5a.98 .98 0 0 1-.7 .8l.4-.6z" fill-rule="evenodd"/>
<path d="M100.7 87.9l.2-.1 .4 .1a.77 .77 0 0 1-.5 1l-.6 .5v.4l.5 .2h.2a1.73 1.73 0 0 0 .9-1.5l.7-.4v.2a2.29 2.29 0 0 1-1.6 2.2 1.47 1.47 0 0 0 1.6-1.1v-.2a1.59 1.59 0 0 0 .2-1.4l.9-1-.3 .8 .5-.4-.5 .8 .6-.4-.6 .7 .6-.1-.8 .4 .7-.1-.7 .4h.6l-.6 .2 .2 .1-.3 .1 .1 .2h-.2l.1 .2h-.3v.1a2.14 2.14 0 0 1-1.6 .9v.2l.6-.1 .7 1.6-.4 .1-.4-.7-.6-.3 .2 1.4v1.5l.2 .2a.84 .84 0 0 0-.9 .3v-.2l-.4-.1 .4-.2 .5 .1a4.2 4.2 0 0 0-.5-3.3 1.31 1.31 0 0 1-.8-1.7l1.2-.9 .1-.2-.4-.4zM99.2 90.6a.6 .6 0 0 1 .2 .8l.5 1.3 .3-1.3 .2 .1a.56 .56 0 0 1-.2 .8l-.1 .5h-.3l-.4-1.2-.3 .1a.98 .98 0 0 0 .1-1.1zM102.3 86.7l.2 .6 .2-.4v.5l.3-.4v.3l-1.1 1zM99.5 88.3h1.1l.2 .2-.3 .2a1.15 1.15 0 0 0-.8 1.9l.4 .7-.2 1.2-.4-1.9-.3-.2-.2 .2a.61 .61 0 0 1-.1 1l.1 .2h.3l.6 1.2h.2l.5-1a2.61 2.61 0 0 1 .2 2.3h-.4l-.4 .2v.3l.3-.1 .2 .4a.83 .83 0 0 1 1.1-.4 2.86 2.86 0 0 1-.3-2l-.1-.9 .3 .1 .2 .3a.46 .46 0 0 0 .3 .5 .46 .46 0 0 0 .6-.2l-.1-.4-.6-1.3 1-.8v-.1h.3l-.1-.2 .3-.1-.1-.2 .4-.1-.2-.1 .5-.5h-.2l.4-.4h-.3l.2-.4-.2 .1 .2-.6-.2 .1 .1-.5v-.2l-.3 .2-.1-.6-.4 .6-.1-.6-.2 .4-.2-.6-.1 .5-.4-.6-.2 1.3-.4 1.3a1.12 1.12 0 0 1-.9 1h-.4l.5-.7a.8 .8 0 0 0 .7-.5 .8 .8 0 0 0-.2-.8 .95 .95 0 0 0-1 .4z" fill-rule="evenodd"/>
<path d="M101.9 92l.2-.1 .1 .2-.3 .1z" fill-rule="evenodd"/>
<path d="M92.5 95.3h9.2l-.1 .7h-8.9zM94.1 95.2l1-.6 .4-.6 .2 .2v.3l-.5 .5-.2 .2zM95 93.9h.4l-.2 .4zM98.7 94l.4 .6 1.1 .6h-.9l-.5-.3-.3-.4zM98.9 93.9h.3l-.1 .4zM92.4 95.2l.1 .9h9.3l.1-.9-.1-.1a3.2 3.2 0 0 1-2.6-.6l.2-.4-.2-.5a.79 .79 0 0 0-.9 .7 .79 .79 0 0 0 .7 .9h-3.7a.73 .73 0 0 0 .6-1 .73 .73 0 0 0-1.1-.4v.3l.2 .4a3.3 3.3 0 0 1-2.6 .7z" fill-rule="evenodd"/>
<path d="M93.8 95.6l.1 .1h-.2zM93.8 95.4l-.2 .4 .4 .1z" fill-rule="evenodd"/>
<path d="M94.1 95.5h.1l.1 .3 .2-.3a.23 .23 0 0 1 0 .3 .23 .23 0 0 1-.4 0 .23 .23 0 0 1 0-.3z" fill-rule="evenodd"/>
<path d="M94.7 95.5h.1a.17 .17 0 0 1 .2 .2 .17 .17 0 0 1-.3 .1zM94.6 95.5v.3a.26 .26 0 0 0 .4 0 .26 .26 0 0 0 0-.3 .26 .26 0 0 0-.4 0z" fill-rule="evenodd"/>
<path d="M95.3 95.6l.1 .1h-.1zM95.3 95.4l-.2 .4 .5 .1z" fill-rule="evenodd"/>
<path d="M95.6 95.5l.2 .1 .2-.1-.2 .1 .2 .3-.2-.2-.2 .2 .2-.2z" fill-rule="evenodd"/>
<path d="M96.7 95.6l.1 .1h-.2zM96.7 95.4l-.2 .4 .4 .1z" fill-rule="evenodd"/>
<path d="M97 95.4l.3 .1h-.1v.4l-.1-.1v-.3z" fill-rule="evenodd"/>
<path d="M97.9 95.5l.3-.1-.2 .1 .2 .1-.2 .1 .1 .2-.2-.1z" fill-rule="evenodd"/>
<path d="M98.3 95.5h.2v.4l-.2-.1z" fill-rule="evenodd"/>
<path d="M98.8 95.5a.17 .17 0 0 1 .2 .2 .17 .17 0 0 1-.2 .1zM98.6 95.5v.3a.26 .26 0 0 0 .4 0 .26 .26 0 0 0 0-.3 .26 .26 0 0 0-.4 0z" fill-rule="evenodd"/>
<path d="M99.2 95.5l.3-.1-.2 .1 .2 .4-.3-.1z" fill-rule="evenodd"/>
<path d="M99.6 95.5h.2l-.1 .3 .2 .1-.3-.1z" fill-rule="evenodd"/>
<path d="M100 95.5h.2v.4l-.2-.1z" fill-rule="evenodd"/>
<path d="M100.4 95.5h.2h-.2l.2 .2-.1 .2-.2-.1h.2z" fill-rule="evenodd"/>
<path d="M96.3 86.6a1.16 1.16 0 0 1 1.7 .2l-.9-.2-.8 .2zM97.5 86.8l.4 .1v.2l-.3-.1zM96.6 86.8h.4l.1 .1-.3 .1zM96.2 87l.2 .1-.2 .1zM96.9 86.2l.2-.1 .2 .1zM96.9 85.2l.1 .1 .1 .3h-.2zM96.9 84.8l.2 .1 .2-.1-.1 .3h-.2zM97 85.8h.2l.1 .3-.2-.2-.2 .2zM97.2 85.3l.2-.1-.1 .4h-.1zM96.5 85.3h.2l.1 .2-.3 .1 .1-.1zM97.5 85.3h.2l-.1 .2 .1 .1-.2-.1zM95.2 84.7l.7-.4v.8l-.2-.2-.3 .1-.1 .9 .3-.8 .5 1.5-.1 .4 .1 .3a2.57 2.57 0 0 1 2 0l.2-.3-.2-.4 .5-1.4 .3 .5-.1-.8-.4 .1v-.7l.5 .4-.4-.6h-.3v.3l-.5-.7-.3-.2 .1 .4a.62 .62 0 0 1 .1 1l.4-.3a1.5 1.5 0 0 1-.1 1.8l-.4-.1-.2-.5 .8 .1-.3-.4 .3-.5-.6 .2-.1-.1 .1-.6-.4 .3-.4-.3 .2 .6-.2 .1-.5-.2 .3 .5-.3 .4 .7-.1-.1 .5-.5 .1a1.59 1.59 0 0 1 .1-1.7l.2 .4-.1-.6h-.2l.6-1-.4 .3-.3 .6-.3-.3z" fill-rule="evenodd"/>
<path d="M92.4 88.7a2.51 2.51 0 0 1 1.6 1.2v.2a1.48 1.48 0 0 1 1.1 1.4l-.1 .5-.1-.6a1.24 1.24 0 0 0-1.4-1h-.1l.1 .2h.4a3.7 3.7 0 0 0-1.1 1.9l-.2 .3a1.42 1.42 0 0 0-.3 2 .99 .99 0 0 1-.4-1.2l-.1-.3a1.23 1.23 0 0 0 .3-1.3l-.2 .2 .2-.5a2.04 2.04 0 0 0 .3-2.7zM93.3 91.7l.3 .1 .2 .3-.2 1 .8 .7-.4-.2a.97 .97 0 0 1-.7-1.1l-.2-.3zM91.9 88.1a1.11 1.11 0 0 1 1.6 .5l-.8 .1-.3-.4h-.3zM90.7 86.6a1.94 1.94 0 0 0 1.6 1.3l-.9 .1 .5 .5h.3v.7l.4 1a1.01 1.01 0 0 1-.5 1l-.6 1.2h.5l.1 .3-.4 .6v1.4h.3l.1 .4 .5-.1-.2-.2a1.38 1.38 0 0 1 .5-2l.2-.3v.1a1.21 1.21 0 0 0 1 1.3l.2 .2h.4a1.46 1.46 0 0 0-1-1.1l.2-1.3-.5-.1 .4-.5a.52 .52 0 0 1 .7-.3 .52 .52 0 0 1 .3 .7l-.1 .6 .2 .4a1.88 1.88 0 0 0 .1-1.9 .57 .57 0 0 1-.6-.5 .57 .57 0 0 1 .6-.6v-.2a.74 .74 0 0 0-.7 .6l-.2-.3 .9-.5-.3-.1-.7 .4-.8-.6 .5-.1 .1-.3-.9-.6 .4-.5v-.1l-.4 .3 .3-.4v-.5l-.1-.1-.2 .6 .1-.8-.2-.2-.1 .6-.3-1v.6l-.5-.4 .4 .6-.5-.2 .2 .2a.79 .79 0 0 1 .6 1.2l-.1-.6-.1 .6-.3-.1-.1-.6-.1 .5-.2-.1-.1-.5-.1 .4-.1-.1v-.7l-.1 .4-.3-.6 .1 .7z" fill-rule="evenodd"/>
<path d="M92.7 88.3l.2-.2 .2 .2z" fill-rule="evenodd"/>
<path d="M94.9 89.1h4.5v1.6l-.2-.1v-1.4h-4.2v2h4.2v-.6l.1 .2-.1 .8v-.3h-2v3.2a3.2 3.2 0 0 0 2.1-2.8l.1-.1a3.2 3.2 0 0 1-2.3 3.1 3.3 3.3 0 0 1-2.2-3.7l.1 1v-.1a3 3 0 0 0 2.1 2.6v-3.2h-2l-.2-.6z" fill-rule="evenodd"/>
<circle cx="100.9" cy="88" r=".13"/>
</g>
<path d="M22 228.5h5.9v5.9h-5.9z" fill-rule="evenodd" fill="#fff" stroke="#231f20" stroke-width=".21"/>
<path d="M22 220.9h5.9v5.9h-5.9z" fill="#006330"/>
<g font-size="7.1" fill="#231f20">
<text x="97.8" y="253">PARKING INFORMATION SIGN</text>
<text x="175.3" y="275">TC1457</text>
</g>
<text font-size="7" fill="#006330" x="52.5" y="56.9">TREE REVEGETATION SITE</text>
<g font-size="4.2" fill="#231f20">
<text x="100.6" y="267.2">APPROVED AS OFFICIAL TRAFFIC SIGN</text>
<text x="174.4" y="285.6">A</text>
<text x="180.3" y="285.6">B</text>
</g>
<g font-size="4" fill="#231f20">
<text x="105.8" y="27.5">900</text>
<text x="181.3" y="36.1">R50</text>
<text x="184.2" y="46">80</text>
<text x="36.6" y="50.9">16</text>
<text x="184.2" y="55.2">50DN</text>
<text x="184.2" y="64.2">80</text>
<text x="21.3" y="71.9">450</text>
<text x="184.2" y="72.7">50DN</text>
<text x="184.2" y="80.7">60</text>
<text x="37.7" y="93.6">8</text>
<text x="184.2" y="91.2">90</text>
<text x="184.2" y="100.3">40</text>
<text x="78.8" y="122.9">Funding partner logos if appropriate</text>
<text x="78.4" y="127.3">(aesthetically horizontally distributed</text>
<text x="86.6" y="131.7">for the number of partners)</text>
</g>
<g font-size="3.9" fill="#231f20">
<text x="22" y="141.2">* Insert appropriate description and year that revegetation was undertaken.</text>
<text x="22" y="146.4">Examples include:</text>
<text x="22" y="151.6">WETLAND - 2003</text>
<text x="72" y="151.6">EUCALYPT FOREST-2003</text>
<text x="132" y="151.6">RAIN FOREST - 2003</text>
<text x="22" y="156.8">GRASSLAND - 2003</text>
<text x="72" y="156.8">BRIGALOW - 2003</text>
<text x="22" y="169.7">Note: This sign was developed in response to a request from Regional Environmental Officer</text>
<text x="22" y="174">(Southern) in response to issues associated with:</text>
<text x="22" y="179.2">• inconsistent revegetation signage</text>
<text x="22" y="184.4">• how to incorporate community and private organisations logos on revegetation signage</text>
<text x="22" y="189.7">• communicating environmental messages in simple terms to the travelling public</text>
<text x="22" y="194.9">It is to be used for all tree planting in the road reserve not associated with a road project or routine</text>
<text x="22" y="199.2">operations. If it is to be used in association with a road project, the matter should be discussed</text>
<text x="22" y="203.5">with the Regional Environmental Officer.</text>
<text x="22" y="217.9">Colour Legend</text>
<text x="31" y="225.1">Retroreflective green (legend and border)</text>
<text x="31" y="232.7">Retroreflective white (background)</text>
</g>
<g font-size="3.5" fill="#231f20">
<text x="18.1" y="269.1">Infrastructure Management &amp; Delivery Division</text>
<text x="16.7" y="280.7">Designed</text>
<text x="42.7" y="280.7">Checked</text>
<text x="69.7" y="280.7">Scale</text>
<text x="98.5" y="281.4">PRINCIPAL ENGINEER</text>
<text x="154.7" y="276.2">11/01/13</text>
<text x="157.4" y="281.2">Date</text>
<text x="17" y="284.8">RH 08/03</text>
<text x="42.7" y="284.8">JD 08/03</text>
<text x="69.7" y="285.2">Not to Scale</text>
<text x="98.5" y="284.8">(Traffic Engineering)</text>
</g>
</svg>
